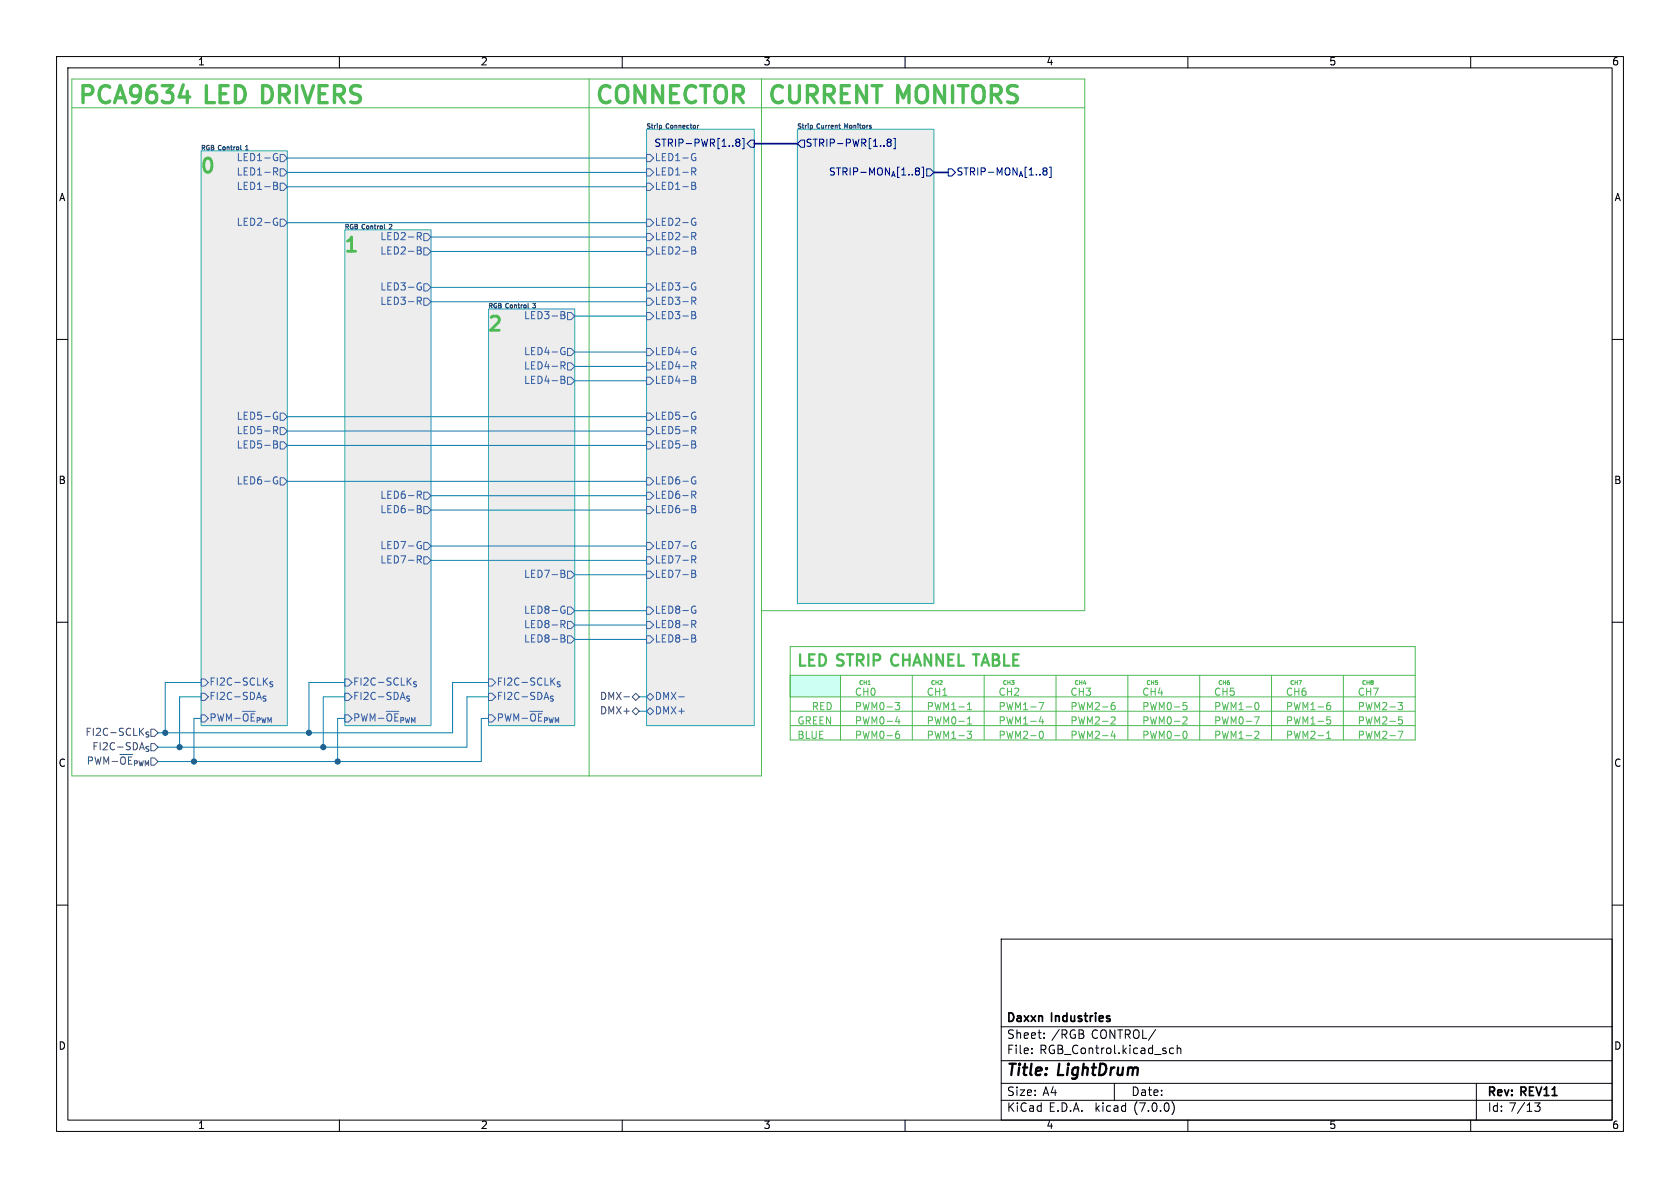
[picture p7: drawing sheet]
<svg xmlns="http://www.w3.org/2000/svg" width="297mm" height="210mm" viewBox="0 0 297 210" stroke-linecap="round" stroke-linejoin="round" font-family="sans-serif">
<g fill="none" stroke="#000" stroke-width=".18">
<path d="M10 10h277v190h-277zM12 12h273v186h-273zM60 10v2M110 10v2M160 10v2M210 10v2M260 10v2M10 60h2M285 60h2M10 110h2M285 110h2M10 160h2"/>
<path d="M285 160h2M177 166h108v32h-108zM60 198v2M110 198v2M160 198v2M177 194.5h108M177 191.5h108M177 187.5h108M177 181.5h108M182.4 186.1v.2M182.4 185.3v.2M184.6 183.4v.2"/>
<path d="M184.6 182.6v.2M197 191.5v3M207.2 194.7a1.72 1.72 0 0 1 0 2.3M207.5 185.3h-.5l-.2 .2v.5l.1 .2h.6M208.1 185.4l.2-.1h.4l.1 1M208.1 184.8v1.5M210 198v2M260 198v2M261 191.5v6.5M272.3 195l-.5 .5 .4 .2v.6l-.2 .2-.6-.1"/>
</g>
<g fill="#ededed" stroke="#ededed" stroke-width=".18">
<path d="M86.4 54.6h15.2v73.7h-15.2z"/>
<path d="M35.6 26.7h15.2v101.6h-15.2z"/>
<path d="M61 40.6h15.2v87.7h-15.2z"/>
<path d="M114.3 22.9h19v105.4h-19z"/>
<path d="M141 22.9h24.1v83.8h-24.1z"/>
</g>
<path d="M139.7 119.4h8.9v3.8h-8.9z" fill="#cdfff2" stroke="#cdfff2" stroke-width=".18"/>
<path d="M35.6 26.7h15.2v101.6h-15.2zM114.3 22.9h19v105.4h-19zM141 22.9h24.1v83.8h-24.1zM61 40.6h15.2v87.7h-15.2zM86.4 54.6h15.2v73.7h-15.2z" fill="none" stroke="#2eb2b1" stroke-width=".18"/>
<g fill="none" stroke="#335faa" stroke-width=".18">
<path d="M48.4 29.7h.5l.2 .2-.1 .4h-.6M48.4 32.2l.6 .1v.3l-.2 .2M48.4 32.8h.4M48.6 38.6h.4M48.6 27.2h.4M48.7 30.3l.4 .6M48.8 32.8l.3 .3-.1 .3-.6 .1M48.9 27.9h.2v.4l-.2 .1-.3-.1M48.9 39.3h.2v.4l-.2 .1h-.3M49.5 27.3h.7l.6 .6-.6 .7h-.7zM49.5 32.4h.7l.6 .6-.6 .7h-.7zM49.5 29.8h.7l.6 .7-.6 .6h-.7z"/>
<path d="M49.5 38.7h.7l.6 .7-.6 .6h-.7zM114.3 32.4h.6l.7 .6-.7 .7h-.6zM114.3 27.3h.6l.7 .6-.7 .7h-.6zM114.3 29.8h.6l.7 .7-.7 .6h-.6zM114.3 38.7h.6l.7 .7-.7 .6h-.6zM122.3 32.2l.6 .1 .1 .3-.3 .2M122.3 32.8h.4M122.3 29.7h.5l.2 .2-.1 .4h-.6M122.5 38.6h.5M122.6 30.3l.4 .6M122.7 27.1l-.2 .1M122.7 32.8l.3 .3v.3l-.7 .1"/>
<path d="M122.8 27.9h.2v.4l-.2 .1-.3-.1M122.8 39.3h.2v.4l-.2 .1h-.3M122.8 27.1l.2 .1M73.8 41.1h.5l.2 .2-.1 .4-.6 .1M73.8 52.5h.5l.2 .3-.1 .3-.6 .1M73.8 43.6l.6 .2v.2l-.2 .3M73.8 44.3h.4M74 50.1h.4M74.1 53.2l.4 .6M74.1 41.8l.4 .6M74.2 44.3l.3 .2-.1 .3-.6 .1M74.3 50.7h.2v.4l-.2 .2-.3-.1"/>
<path d="M74.9 52.7h.7l.6 .6-.6 .7h-.7zM74.9 43.8h.7l.6 .7-.6 .6h-.7zM74.9 41.3h.7l.6 .6-.6 .6h-.7zM74.9 50.2h.7l.6 .6-.6 .6h-.7zM99.2 55.1l.6 .1v.2l-.2 .3M99.2 55.7h.4M99.6 55.7l.3 .2-.1 .3-.6 .1M100.3 55.2h.7l.6 .7-.6 .6h-.7zM114.3 55.2h.6l.7 .7-.7 .6h-.6zM114.3 50.2h.6l.7 .6-.7 .6h-.6zM114.3 52.7h.6l.7 .6-.7 .7h-.6zM114.3 41.3h.6l.7 .6-.7 .6h-.6z"/>
<path d="M114.3 43.8h.6l.7 .7-.7 .6h-.6zM122.3 55.1l.6 .1 .1 .2-.3 .3M122.3 55.7h.4M122.3 52.5h.5l.2 .3-.1 .3-.6 .1M122.3 43.6l.6 .2 .1 .2-.3 .3M122.3 44.3h.4M122.3 41.1h.5l.2 .2-.1 .4-.6 .1M122.5 50.1h.5M122.6 53.2l.4 .6M122.6 41.8l.4 .6M122.7 55.7l.3 .2v.3l-.7 .1M122.7 44.3l.3 .2v.3l-.7 .1"/>
<path d="M122.8 50.7h.2v.4l-.2 .2-.3-.1M48.4 75.4h.5l.2 .2-.1 .4-.6 .1M48.4 77.9l.6 .2v.2l-.2 .2M48.4 78.5h.4M48.6 72.9h.4M48.7 76.1l.4 .6M48.8 78.5l.3 .3-.1 .3-.6 .1M48.9 73.6h.2v.4l-.2 .1h-.3M49.5 75.6h.7l.6 .6-.6 .6h-.7zM49.5 73h.7l.6 .7-.6 .6h-.7zM49.5 78.1h.7l.6 .6-.6 .7h-.7zM99.2 64h.5l.2 .2-.1 .4h-.6"/>
<path d="M99.2 66.5l.6 .1v.3l-.2 .2M99.2 67.1h.4M99.4 61.5h.4M99.5 64.6l.4 .6M99.6 67.1l.3 .3-.1 .3-.6 .1M99.7 62.2h.2v.4l-.2 .1-.3-.1M100.3 66.7h.7l.6 .6-.6 .6h-.7zM100.3 61.6h.7l.6 .6-.6 .7h-.7zM100.3 64.1h.7l.6 .7-.6 .6h-.7zM114.3 66.7h.6l.7 .6-.7 .6h-.6zM114.3 61.6h.6l.7 .6-.7 .7h-.6zM114.3 64.1h.6l.7 .7-.7 .6h-.6z"/>
<path d="M114.3 78.1h.6l.7 .6-.7 .7h-.6zM114.3 75.6h.6l.7 .6-.7 .6h-.6zM114.3 73h.6l.7 .7-.7 .6h-.6zM122.3 66.5l.6 .1 .1 .3-.3 .2M122.3 67.1h.4M122.3 64h.5l.2 .2-.1 .4h-.6M122.3 75.4h.5l.2 .2-.1 .4-.6 .1M122.3 77.9l.6 .2 .1 .2-.3 .2M122.3 78.5h.4M122.5 61.5h.5M122.5 72.9h.5M122.6 64.6l.4 .6"/>
<path d="M122.6 76.1l.4 .6M122.7 67.1l.3 .3v.3l-.7 .1M122.7 78.5l.3 .3v.3l-.7 .1M122.8 62.2h.2v.4l-.2 .1-.3-.1M122.8 73.6h.2v.4l-.2 .1h-.3M48.6 84.3h.4M48.9 85h.2v.4l-.2 .2-.3-.1M49.5 84.5h.7l.6 .6-.6 .6h-.7zM73.8 98.3h.5l.2 .2-.1 .4h-.6M73.8 86.8h.5l.2 .3-.1 .3-.6 .1M73.8 89.4l.6 .1v.2l-.2 .3M73.8 90h.4"/>
<path d="M74 95.8h.4M74.1 98.9l.4 .6M74.1 87.5l.4 .6M74.2 90l.3 .2-.1 .3-.6 .1M74.3 96.4h.2v.5l-.2 .1-.3-.1M74.9 98.4h.7l.6 .7-.6 .6h-.7zM74.9 95.9h.7l.6 .6-.6 .7h-.7zM74.9 89.5h.7l.6 .7-.6 .6h-.7zM74.9 87h.7l.6 .6-.6 .7h-.7zM114.3 98.4h.6l.7 .7-.7 .6h-.6zM114.3 95.9h.6l.7 .6-.7 .7h-.6zM114.3 84.5h.6l.7 .6-.7 .6h-.6z"/>
<path d="M114.3 89.5h.6l.7 .7-.7 .6h-.6zM114.3 87h.6l.7 .6-.7 .7h-.6zM122.3 98.3h.5l.2 .2-.1 .4h-.6M122.3 89.4l.6 .1 .1 .2-.3 .3M122.3 90h.4M122.3 86.8h.5l.2 .3-.1 .3-.6 .1M122.5 84.3h.5M122.5 95.8h.5M122.6 98.9l.4 .6M122.6 87.5l.4 .6M122.7 90l.3 .2v.3l-.7 .1M122.8 85h.2v.4l-.2 .2-.3-.1"/>
<path d="M122.8 96.4h.2v.5l-.2 .1-.3-.1M99.2 109.7h.5l.2 .2-.1 .4-.6 .1M99.2 112.2l.6 .1v.3l-.2 .2M99.2 100.8l.6 .1v.3l-.2 .2M99.2 112.8h.4M99.2 101.4h.4M99.4 107.2h.4M99.5 110.4l.4 .6M99.6 112.8l.3 .3-.1 .3-.6 .1M99.6 101.4l.3 .2-.1 .3-.6 .2M99.7 107.9h.2v.4l-.2 .1h-.3M100.3 112.4h.7l.6 .6-.6 .7h-.7z"/>
<path d="M100.3 107.3h.7l.6 .7-.6 .6h-.7zM100.3 109.9h.7l.6 .6-.6 .6h-.7zM100.3 101h.7l.6 .6-.6 .6h-.7zM114.3 101h.6l.7 .6-.7 .6h-.6zM114.3 109.9h.6l.7 .6-.7 .6h-.6zM114.3 107.3h.6l.7 .7-.7 .6h-.6zM114.3 112.4h.6l.7 .6-.7 .7h-.6zM122.3 112.2l.6 .1 .1 .3-.3 .2M122.3 112.8h.4M122.3 109.7h.5l.2 .2-.1 .4-.6 .1M122.3 100.8l.6 .1 .1 .3-.3 .2M122.3 101.4h.4"/>
<path d="M122.5 107.2h.5M122.6 110.4l.4 .6M122.7 112.8l.3 .3v.3l-.7 .1M122.7 101.4l.3 .2v.3l-.7 .2M122.8 107.9h.2v.4l-.2 .1h-.3M35.6 126.4h.6l.6 .6-.6 .6h-.6zM35.6 120h.6l.6 .7-.6 .6h-.6zM35.6 122.6h.6l.6 .6-.6 .6h-.6zM38 126.6l-.1-.3-.6-.1v1.3M38.5 126.2l.3 1.3M39.6 126.2l-.3 1.3M40 127.5v-1.3l.5 .9 .4-.9v1.3"/>
<path d="M42.9 125.7h2.2M43 126.6a.42 .42 0 0 1 .4-.4 .42 .42 0 0 1 .5 .4M45 126.2h-.6v1.3M61 126.4h.6l.6 .6-.6 .6h-.6zM61 122.6h.6l.6 .6-.6 .6h-.6zM61 120h.6l.6 .7-.6 .6h-.6zM63.4 126.6l-.1-.3-.6-.1v1.3M63.9 126.2l.3 1.3M65 126.2l-.3 1.3M65.4 127.5v-1.3l.5 .9 .4-.9v1.3M68.3 125.7h2.2M68.4 126.6a.42 .42 0 0 1 .4-.4 .42 .42 0 0 1 .5 .4"/>
<path d="M70.4 126.2h-.6v1.3M86.4 126.4h.6l.6 .6-.6 .6h-.6zM86.4 122.6h.6l.6 .6-.6 .6h-.6zM86.4 120h.6l.6 .7-.6 .6h-.6zM88.8 126.6l-.1-.3-.6-.1v1.3M89.3 126.2l.3 1.3M90.4 126.2l-.3 1.3M90.8 127.5v-1.3l.5 .9 .4-.9v1.3M93.7 125.7h2.2M93.8 126.6a.42 .42 0 0 1 .4-.4 .42 .42 0 0 1 .5 .4M95.8 126.2h-.6v1.3M114.3 123.2l.6-.6 .7 .6-.7 .6z"/>
<path d="M114.3 125.7l.6-.6 .7 .6-.7 .7zM120 123.2h1"/>
</g>
<path d="M42.6 26.4l.1 .1M43.4 26.5h.5M43.5 25.9h-.1M116.9 22.2v.4M123.5 22.2l-.2 .1M143.6 22.2v.4M148.3 22.2h.3M148.5 22.7h.1M68 40.4l.1 .1M93.4 54.3l.1 .1" fill="none" stroke="#005550" stroke-width=".18"/>
<path d="M130.3 25.1l-.2-.2 .2-.3h.3l.2 .2-.2 .3M130.3 25.1l-.2 .3v.2l.2 .3h.3l.2-.3v-.2l-.2-.3M130.3 25.1h.3M131.2 24.5h.3v1.8h-.3M132.7 24.8h.6v1.2h-.6l-.6-.6zM141.6 24.8h.6v1.2h-.6l-.6-.6zM157.1 25.1l-.3-.2 .3-.3h.2l.2 .2-.2 .3M157.1 25.1h.2M157.1 25.1l-.3 .3v.2l.3 .3h.2l.2-.3v-.2l-.2-.3M158 24.5h.3v1.8h-.3M163.8 29.8h.7l.6 .7-.6 .6h-.7zM167.6 29.8h.7l.6 .7-.6 .6h-.7z" fill="none" stroke="#000084" stroke-width=".18"/>
<path d="M16.4 134.2l-.2-.3-.6-.1v1.3M16.8 133.8l.3 1.3M17.9 133.8l-.3 1.3M18.4 135.1v-1.3l.4 .9 .4-.9v1.3M21.6 133.8l-.2 .2-.1 .2M21.9 133.8l.2 .2 .1 .2M22.7 133.8v1.3M26.7 128.9h.6l.6 .6-.6 .7h-.6zM26.7 134h.6l.6 .6-.6 .7h-.6zM110.3 123.2h1M111.8 123.2l.6-.6 .6 .6-.6 .6zM111.8 125.7l.6-.6 .6 .6-.6 .7z" fill="none" stroke="#345372" stroke-width=".18"/>
<g fill="none" stroke="#4eb955" stroke-width=".18">
<path d="M12.7 19.1h179.1M104.1 14v123.2M134.6 14v123.2h-121.9v-123.2h179.1v94h-57.2M139.7 119.4h8.9v3.8h-8.9zM139.7 114.3h110.5v16.5h-110.5zM148.6 119.4h101.6M161.3 119.4v11.4M174 119.4v11.4M186.7 119.4v11.4M199.4 119.4v11.4M212.1 119.4v11.4M224.8 119.4v11.4"/>
<path d="M237.5 119.4v11.4M139.7 125.7h110.5M139.7 128.3h110.5M158.3 124.2h.8l-.5 .5 .4 .1 .1 .4-.3 .3h-.4M158.4 129.8l.4-.1 .3 .3-.2 .5h-.5M158.6 126.7l-.3 .9h.8M158.9 129.3l-.4 .1M158.9 127.1v.9M171 129.3h.8l-.5 .4 .4 .2 .1 .4-.3 .2h-.4M171 128h.8M171 125.5h.8M171 124.5l.4-.3v1.3"/>
<path d="M171 127.1l.4-.4v1.3M183.7 124.2h.8l-.5 1.3M183.9 129.3h.1a.68 .68 0 0 1 .5 .6 .68 .68 0 0 1-.5 .6h-.1M184 126.7l-.3 .9h.8M184.3 127.1v.9M196.5 124.7h.4l.3 .2-.2 .5h-.5M196.6 126.7l.4 .1 .2 .3-.8 .9h.8M196.7 129.2l-.3 .9h.8M197 124.2l-.4 .1M197 129.7v.8M209.2 124.2h.6M209.3 126.7l.4 .1 .2 .3-.8 .9h.8"/>
<path d="M209.3 124.7h.3l.3 .2-.2 .5-.4 .1M209.3 129.3h.1a.68 .68 0 0 1 .5 .6 .68 .68 0 0 1-.5 .6h-.1M221.8 126.7h.8l-.5 1.3M222 124.2h.1a.68 .68 0 0 1 .5 .6 .68 .68 0 0 1-.5 .7l-.1-.1M222 129.3h.4l.2 .3-.8 .9h.8M234.5 130.5h.8M234.5 129.6l.4-.3v1.2M234.6 126.7h.6M234.6 124.7h.4l.3 .2-.2 .5h-.5M234.7 127.2h.3l.3 .2-.2 .5-.4 .1M235.1 124.2l-.4 .1M247.2 124.2h.8l-.5 .5 .4 .1 .1 .4-.3 .3h-.4"/>
<path d="M247.2 129.3h.8l-.5 1.2M247.3 126.7h.6M247.4 127.2h.3l.3 .2-.2 .5-.4 .1M250.2 123.2h-101.6v7.6"/>
</g>
<path d="M31.7 17.1h1.8" fill="none" stroke="#4eb955" stroke-width=".6"/>
<path d="M133.3 25.4h7.7M165.1 30.5h2.5" fill="none" stroke="#000084" stroke-width=".3"/>
<g fill="none" stroke="#0b7fb0" stroke-width=".18">
<path d="M50.8 30.5h63.5M50.8 27.9h63.5M50.8 33h63.5M50.8 39.4h63.5M76.2 41.9h38.1M76.2 50.8h38.1M76.2 44.5h38.1M76.2 53.3h38.1M101.6 55.9h12.7M50.8 78.7h63.5M50.8 76.2h63.5M50.8 73.7h63.5"/>
<path d="M101.6 67.3h12.7M101.6 62.2h12.7M101.6 64.8h12.7M50.8 85.1h63.5M76.2 90.2h38.1M76.2 87.6h38.1M76.2 99.1h38.1M76.2 96.5h38.1M101.6 110.5h12.7M101.6 101.6h12.7M101.6 108h12.7M101.6 113h12.7"/>
<path d="M35.6 123.2h-3.9v8.9M35.6 127h-1.3v7.6M35.6 120.7h-6.4v8.8M61 123.2h-3.9v8.9M61 127h-1.3v7.6M61 120.7h-6.4v8.8M86.4 123.2h-3.9v8.9h-54.6M86.4 127h-1.3v7.6h-57.2M86.4 120.7h-6.4v8.8h-52.1M113 123.2h1.3M113 125.7h1.3"/>
</g>
<g fill="#056887" stroke="#056887" stroke-width=".18">
<circle cx="59.7" cy="134.6" r=".46"/>
<circle cx="57.1" cy="132.1" r=".46"/>
<circle cx="34.3" cy="134.6" r=".46"/>
<circle cx="31.7" cy="132.1" r=".46"/>
<circle cx="29.2" cy="129.5" r=".46"/>
<circle cx="54.6" cy="129.5" r=".46"/>
</g>
<g font-size="4.2" fill="#4eb955">
<text x="14" y="18.8">PCA9634</text>
<text x="36.7" y="18.8">LED DRIVERS</text>
<text x="105.4" y="18.8">CONNECTOR</text>
<text x="135.9" y="18.8">CURRENT MONITORS</text>
</g>
<g font-size="3.5" fill="#4eb955">
<text x="35.6" y="31">0</text>
<text x="61" y="45">1</text>
<text x="86.4" y="58.9">2</text>
</g>
<g font-size="2.8" fill="#4eb955">
<text x="141" y="118.1">LED STRIP</text>
<text x="158.4" y="118.1">CHANNEL TABLE</text>
</g>
<g font-size="2.8">
<text x="178" y="190.8">Title:</text>
<text x="187.1" y="190.8">LightDrum</text>
</g>
<g font-size="2.1">
<text x="178" y="183.9">Sheet:</text>
<text x="178" y="181.1">Daxxn</text>
<text x="185.9" y="183.9">/RGB</text>
<text x="186" y="181.1">Industries</text>
<text x="193" y="183.9">CONTROL/</text>
<text x="178" y="186.6">File:</text>
<text x="183.8" y="186.6">RGB_Control.kicad_sch</text>
<text x="178" y="196.8">KiCad</text>
<text x="178" y="194">Size:</text>
<text x="184.3" y="194">A4</text>
<text x="185.4" y="196.8">E.D.A.</text>
<text x="193.7" y="196.8">kicad</text>
<text x="200" y="194">Date:</text>
<text x="200.6" y="196.8">(7.0.0)</text>
<text x="263" y="194.2">Rev:</text>
<text x="263" y="196.8">Id: 7/13</text>
<text x="269" y="194.2">REV11</text>
</g>
<g font-size="1.8">
<text x="35" y="11.8">1</text>
<text x="85" y="11.8">2</text>
<text x="135" y="11.8">3</text>
<text x="185" y="11.8">4</text>
<text x="235" y="11.8">5</text>
<text x="285" y="11.8">6</text>
<text x="10.4" y="35.8">A</text>
<text x="285.4" y="35.8">A</text>
<text x="10.3" y="85.8">B</text>
<text x="285.3" y="85.8">B</text>
<text x="10.3" y="135.8">C</text>
<text x="285.3" y="135.8">C</text>
<text x="10.3" y="185.8">D</text>
<text x="285.3" y="185.8">D</text>
<text x="35" y="199.8">1</text>
<text x="85" y="199.8">2</text>
<text x="135" y="199.8">3</text>
<text x="185" y="199.8">4</text>
<text x="235" y="199.8">5</text>
<text x="285" y="199.8">6</text>
</g>
<g font-size="1.8" fill="#335faa">
<text x="41.7" y="28.8">LED1-G</text>
<text x="115.8" y="28.8">LED1-G</text>
<text x="41.7" y="33.8">LED1-B</text>
<text x="41.7" y="31.3">LED1-R</text>
<text x="115.8" y="33.8">LED1-B</text>
<text x="115.8" y="31.3">LED1-R</text>
<text x="41.7" y="40.2">LED2-G</text>
<text x="115.8" y="40.2">LED2-G</text>
<text x="67.1" y="45.3">LED2-B</text>
<text x="67.1" y="42.7">LED2-R</text>
<text x="115.8" y="42.7">LED2-R</text>
<text x="115.8" y="45.3">LED2-B</text>
<text x="67.1" y="51.6">LED3-G</text>
<text x="115.8" y="51.6">LED3-G</text>
<text x="67.1" y="54.2">LED3-R</text>
<text x="92.5" y="56.7">LED3-B</text>
<text x="115.8" y="56.7">LED3-B</text>
<text x="115.8" y="54.2">LED3-R</text>
<text x="92.5" y="63.1">LED4-G</text>
<text x="92.5" y="65.6">LED4-R</text>
<text x="115.8" y="63.1">LED4-G</text>
<text x="115.8" y="65.6">LED4-R</text>
<text x="92.5" y="68.1">LED4-B</text>
<text x="115.8" y="68.1">LED4-B</text>
<text x="41.7" y="77">LED5-R</text>
<text x="41.7" y="74.5">LED5-G</text>
<text x="115.8" y="77">LED5-R</text>
<text x="115.8" y="74.5">LED5-G</text>
<text x="41.7" y="79.6">LED5-B</text>
<text x="115.8" y="79.6">LED5-B</text>
<text x="41.7" y="85.9">LED6-G</text>
<text x="67.1" y="88.5">LED6-R</text>
<text x="115.8" y="85.9">LED6-G</text>
<text x="115.8" y="88.5">LED6-R</text>
<text x="67.1" y="91">LED6-B</text>
<text x="115.8" y="91">LED6-B</text>
<text x="67.1" y="99.9">LED7-R</text>
<text x="67.1" y="97.3">LED7-G</text>
<text x="115.8" y="99.9">LED7-R</text>
<text x="115.8" y="97.3">LED7-G</text>
<text x="92.5" y="102.4">LED7-B</text>
<text x="115.8" y="102.4">LED7-B</text>
<text x="92.5" y="113.9">LED8-B</text>
<text x="92.5" y="108.8">LED8-G</text>
<text x="92.5" y="111.3">LED8-R</text>
<text x="115.8" y="111.3">LED8-R</text>
<text x="115.8" y="108.8">LED8-G</text>
<text x="115.8" y="113.9">LED8-B</text>
<text x="37" y="121.5">FI2C-SCLK_{S}</text>
<text x="37" y="124">FI2C-SDA_{S}</text>
<text x="62.4" y="124">FI2C-SDA_{S}</text>
<text x="62.4" y="121.5">FI2C-SCLK_{S}</text>
<text x="87.8" y="124">FI2C-SDA_{S}</text>
<text x="87.8" y="121.5">FI2C-SCLK_{S}</text>
<text x="115.8" y="124">DMX-</text>
<text x="37" y="128.4">PWM-~{OE}_{PWM}</text>
<text x="62.4" y="128.4">PWM-~{OE}_{PWM}</text>
<text x="87.8" y="128.4">PWM-~{OE}_{PWM}</text>
<text x="115.8" y="126.6">DMX+</text>
</g>
<g font-size="1.8" fill="#000084">
<text x="115.6" y="26.2">STRIP-PWR[1..8]</text>
<text x="142.4" y="26.2">STRIP-PWR[1..8]</text>
<text x="146.4" y="31.3">STRIP-MON_{A}[1..8]</text>
<text x="169.1" y="31.3">STRIP-MON_{A}[1..8]</text>
</g>
<g font-size="1.8" fill="#345372">
<text x="105.9" y="124">DMX-</text>
<text x="14.9" y="130.4">FI2C-SCLK_{S}</text>
<text x="105.9" y="126.6">DMX+</text>
<text x="15.1" y="136.1">PWM-~{OE}_{PWM}</text>
<text x="16.1" y="132.9">FI2C-SDA_{S}</text>
</g>
<g font-size="1.8" fill="#4eb955">
<text x="143.5" y="125.7">RED</text>
<text x="151.1" y="123.2">CH0</text>
<text x="151.1" y="125.7">PWM0-3</text>
<text x="163.8" y="123.2">CH1</text>
<text x="163.8" y="125.7">PWM1-1</text>
<text x="176.5" y="123.2">CH2</text>
<text x="176.5" y="125.7">PWM1-7</text>
<text x="189.2" y="123.2">CH3</text>
<text x="189.2" y="125.7">PWM2-6</text>
<text x="201.9" y="123.2">CH4</text>
<text x="201.9" y="125.7">PWM0-5</text>
<text x="214.6" y="123.2">CH5</text>
<text x="214.6" y="125.7">PWM1-0</text>
<text x="227.3" y="125.7">PWM1-6</text>
<text x="227.3" y="123.2">CH6</text>
<text x="240" y="125.7">PWM2-3</text>
<text x="240" y="123.2">CH7</text>
<text x="141" y="130.8">BLUE</text>
<text x="141" y="128.3">GREEN</text>
<text x="151.1" y="130.8">PWM0-6</text>
<text x="151.1" y="128.3">PWM0-4</text>
<text x="163.8" y="130.8">PWM1-3</text>
<text x="163.8" y="128.3">PWM0-1</text>
<text x="176.5" y="130.8">PWM2-0</text>
<text x="176.5" y="128.3">PWM1-4</text>
<text x="189.2" y="130.8">PWM2-4</text>
<text x="189.2" y="128.3">PWM2-2</text>
<text x="201.9" y="128.3">PWM0-2</text>
<text x="201.9" y="130.8">PWM0-0</text>
<text x="214.6" y="130.8">PWM1-2</text>
<text x="214.6" y="128.3">PWM0-7</text>
<text x="227.3" y="130.8">PWM2-1</text>
<text x="227.3" y="128.3">PWM1-5</text>
<text x="240" y="128.3">PWM2-5</text>
<text x="240" y="130.8">PWM2-7</text>
</g>
<g font-size="1.1" fill="#005550">
<text x="114.3" y="22.9">Strip</text>
<text x="117.8" y="22.9">Connector</text>
<text x="141" y="22.9">Strip</text>
<text x="144.5" y="22.9">Current</text>
<text x="149.6" y="22.9">Monitors</text>
<text x="35.6" y="26.7">RGB Control</text>
<text x="43.7" y="26.7">1</text>
<text x="61" y="40.6">RGB Control</text>
<text x="69.1" y="40.6">2</text>
<text x="86.4" y="54.6">RGB Control</text>
<text x="94.5" y="54.6">3</text>
</g>
<g font-size="1" fill="#4eb955">
<text x="151.9" y="121.2">CH1</text>
<text x="164.6" y="121.2">CH2</text>
<text x="177.3" y="121.2">CH3</text>
<text x="190" y="121.2">CH4</text>
<text x="202.7" y="121.2">CH5</text>
<text x="215.4" y="121.2">CH6</text>
<text x="228.1" y="121.2">CH7</text>
<text x="240.8" y="121.2">CH8</text>
</g>
</svg>
